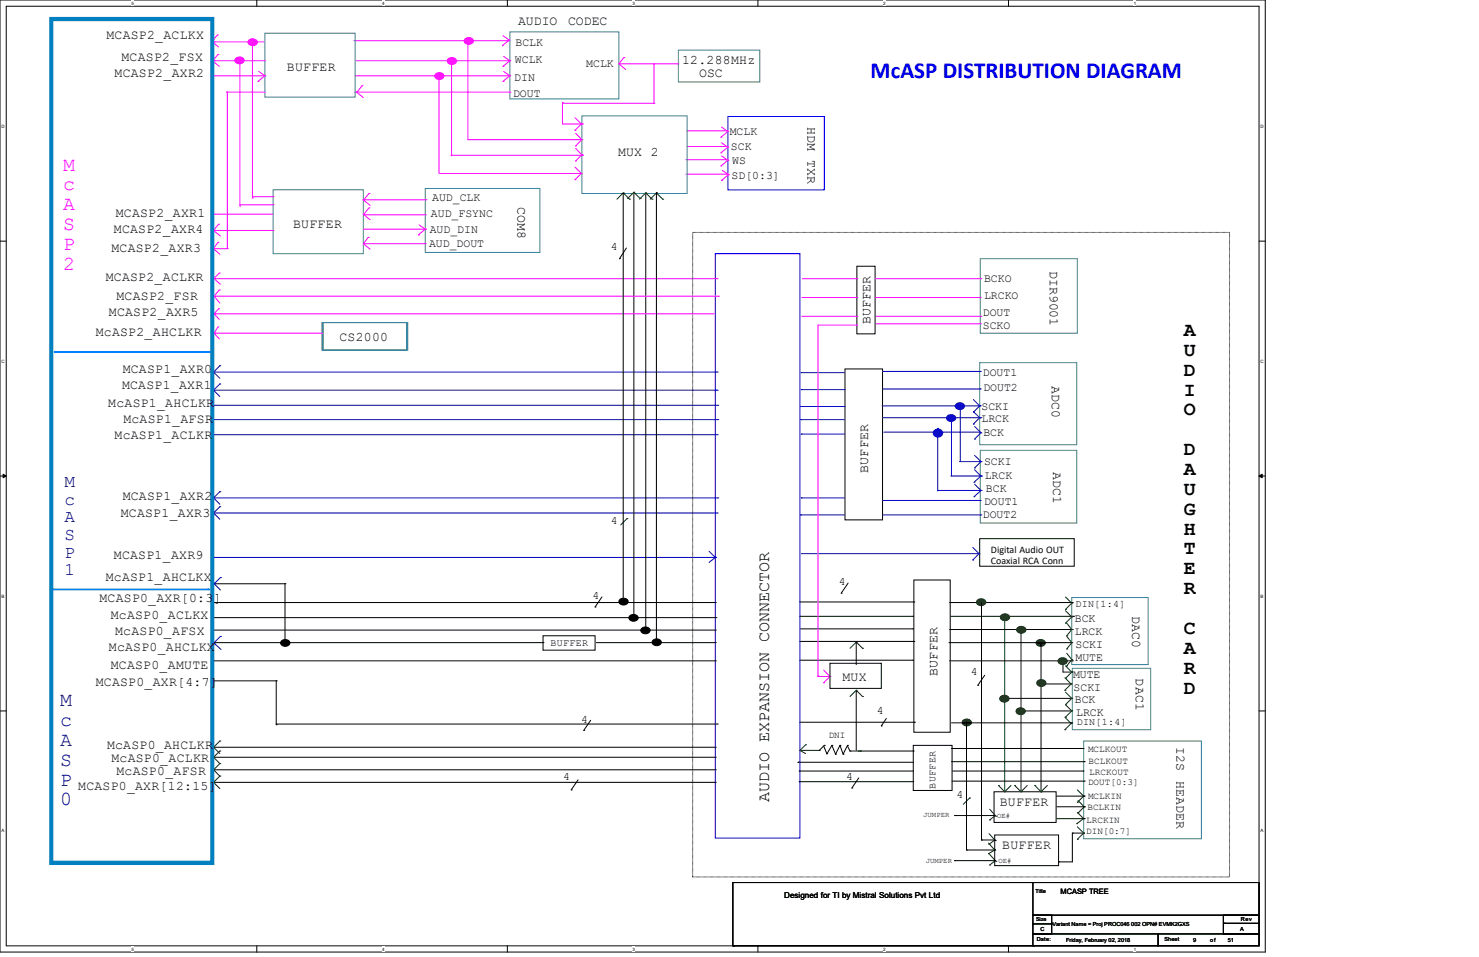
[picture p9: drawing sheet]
<svg xmlns="http://www.w3.org/2000/svg" width="432mm" height="279mm" viewBox="0 0 432 279" stroke-linecap="round" stroke-linejoin="round" font-family="sans-serif">
<path d="M0 0h369.4v278h-369.4zM1.8 1.8h365.8v274.3h-365.8z" fill="none" stroke="#000" stroke-width=".29"/>
<g fill="#fff">
<path d="M38.4 .2h.7v1.5h-.7z"/>
<path d="M38.4 276.3h.7v1.5h-.7z"/>
</g>
<path d="M75 0v1.8M75 276.1v1.9" fill="none" stroke="#000" stroke-width=".29"/>
<g fill="#fff">
<path d="M111.5 .2h.8v1.5h-.8z"/>
<path d="M111.5 276.3h.8v1.5h-.8z"/>
</g>
<path d="M148.1 0v1.8M148.1 276.1v1.9" fill="none" stroke="#000" stroke-width=".29"/>
<g fill="#fff">
<path d="M184.7 .2h.7v1.5h-.7z"/>
<path d="M184.7 276.3h.7v1.5h-.7z"/>
</g>
<path d="M221.3 0v1.8M221.3 276.1v1.9" fill="none" stroke="#000" stroke-width=".29"/>
<g fill="#fff">
<path d="M257.9 .2h.7v1.5h-.7z"/>
<path d="M257.9 276.3h.7v1.5h-.7z"/>
</g>
<path d="M294.4 0v1.8M294.4 276.1v1.9" fill="none" stroke="#000" stroke-width=".29"/>
<g fill="#fff">
<path d="M331 .2h.7v1.5h-.7z"/>
<path d="M331 276.3h.7v1.5h-.7z"/>
<path d="M.5 36.1h.9v1.5h-.9z"/>
<path d="M368 36.1h1v1.5h-1z"/>
<path d="M.5 104.7h.9v1.5h-.9z"/>
<path d="M368 104.7h1v1.5h-1z"/>
</g>
<path d="M0 70.4h1.8M367.6 70.4h1.8" fill="none" stroke="#000" stroke-width=".29"/>
<g fill="#fff">
<path d="M.5 173.3h.8v1.4h-.8z"/>
<path d="M368 173.3h.9v1.4h-.9z"/>
</g>
<path d="M0 139h1.8M.9 138.5l.9 .5-.9 .5zM367.6 139l.9-.5v1zM367.6 139h1.8" fill="none" stroke="#000" stroke-width=".29"/>
<path d="M.9 138.5l.9 .5-.9 .5zM367.6 139l.9-.5v1z" fill="#000"/>
<g fill="#fff">
<path d="M.5 241.9h.8v1.4h-.8z"/>
<path d="M368 241.9h.9v1.4h-.9z"/>
</g>
<path d="M246.7 107.7h11v44.1h-11zM62 198.8h18.6M80.6 198.8h.1M80.6 198.8v12.8M0 207.6h1.8M80.6 211.6h.1M367.6 207.6h1.8" fill="none" stroke="#000" stroke-width=".29"/>
<path d="M15 5.7h47v246.3h-47z" fill="none" stroke="#0080c0" stroke-width="1.1"/>
<path d="M148.9 9.3h31.8v19.6h-31.8zM79.7 55.4h26.4v18.7h-26.4zM124.2 55h33.4v18.7h-33.4zM286.2 75.5h28.3v21.8h-28.3zM286 105.9h28.4v23.9h-28.4zM286.2 131.5h28.2v21.2h-28.2zM312.9 174.5h22.3v19.5h-22.3zM313.1 195.1h22.8v17.9h-22.8zM316.4 216.3h34.4v28.6h-34.4z" fill="none" stroke="#408080" stroke-width=".29"/>
<g fill="none" stroke="#0000a0" stroke-width=".29">
<path d="M61.6 113.9h147.8M61.8 118.3h147.8M209.4 113.9h.1M209.6 118.3h.1M257.5 118.5h28.7M280.4 118.7h.1M280.4 118.7v16.1M286.2 118.5h.1M62 122.5h147.6M62 126.9h147.4M209.4 126.9h.1M209.6 122.5h.1"/>
<path d="M233.9 126.7h.1M233.9 126.7h12.6M257.7 122h28.7M258 126.2h28M280.2 134.8h6.2M284.2 123.8h.1M284.2 120.1l1.8 1.9M284.5 128.2h.1M284.5 124.5l1.9 1.9M286 126.2h.1M286 122h.1M286 122l-1.8 1.8"/>
<path d="M286.4 134.8h.1M286.4 126.4h.1M286.4 122h.1M286.4 126.4l-1.9 1.8M61.8 145.4h147.8M62 149.8h147.4M209.4 149.8h.1M209.6 145.4h.1M233.9 161.6h51.4M285.3 161.6h.1"/>
</g>
<path d="M212.5 34h28.2v21.4h-28.2zM208.8 74.1h24.7v170.6h-24.7z" fill="none" stroke="#00f" stroke-width=".29"/>
<path d="M279.1 118a1.37 1.37 0 0 1 1.5-.4 1.37 1.37 0 0 1 .9 1.3 1.36 1.36 0 0 1-1.5 .7 1.36 1.36 0 0 1-1-1.3z" fill-rule="evenodd" fill="#0000a0"/>
<path d="M279.1 118a1.37 1.37 0 0 1 1.5-.4 1.37 1.37 0 0 1 .9 1.3 1.36 1.36 0 0 1-1.5 .7 1.36 1.36 0 0 1-1-1.3z" fill="none" stroke="#0000a0" stroke-width=".29"/>
<path d="M302.7 187.1a1.5 1.5 0 0 1 2.5 .6 1.43 1.43 0 0 1-1.4 1 1.43 1.43 0 0 1-1.3-1z" fill-rule="evenodd" fill="#004000"/>
<path d="M293.3 180.7h.1M293.3 180.7v50.1M298.1 184.1h.1M298.1 184.1v46.9M302.7 187.1a1.5 1.5 0 0 1 2.5 .6 1.43 1.43 0 0 1-1.4 1 1.43 1.43 0 0 1-1.3-1z" fill="none" stroke="#004000" stroke-width=".29"/>
<g fill="none" stroke="#0000a0" stroke-width=".29">
<path d="M61.4 108.6h148M62.4 108.6h.1M62.4 108.6l1.8 1.8M64.2 106.8h.1M64.2 106.8l-1.8 1.8M209.4 108.6h.1M284.2 116.7l1.8 1.8M286 118.5h.1M286 118.5l-1.8 1.8M277.6 139h9M277.8 122.7h.1M277.8 122.7v16.3"/>
<path d="M284.2 120.3h.1M286.6 139h.1M62.2 162.8h146.6M207 160.9l1.8 1.9M208.8 162.8h.1"/>
</g>
<g fill="none" stroke="#000" stroke-width=".29">
<path d="M62.2 175.9h146.6M62.5 170.4h20.7M83.2 170.4h.1M83.2 170.4v17.4M208.8 175.9h.1M62 192.9h146.8M62.2 180.3h146.8M62.2 184h146.6M83.2 187.8h.1M208.8 184h.1M208.8 192.9h.1M209 180.3h.1"/>
<path d="M277.2 192.9h35.9M303.9 187.8v43.4M303.9 199.7h8.6M312.5 199.7h.1M313.1 192.9h.1M80.6 211.4h128.8M209.4 211.4h.1M299 207.6h13.7M312.7 207.6h.1M303.9 231.2h.1"/>
</g>
<path d="M103.3 11.9h45M148.3 11.9h.1M255.7 92.4h30.7M286.4 92.4h.1" fill="none" stroke="#f0f" stroke-width=".29"/>
<path d="M94 94.2h24.7v8h-24.7zM94.2 94.2h24.7v8h-24.7zM94.4 94.2h24.6v8h-24.6z" fill="none" stroke="#408080" stroke-width=".29"/>
<path d="M276.6 121.5a1.37 1.37 0 0 1 1.5-.4 1.37 1.37 0 0 1 .9 1.3 1.36 1.36 0 0 1-1.6 .6 1.36 1.36 0 0 1-1-1.3z" fill-rule="evenodd" fill="#0000a0"/>
<path d="M273.8 125.1h.1M273.8 125.1v18.3M276.6 121.5a1.37 1.37 0 0 1 1.5-.4 1.37 1.37 0 0 1 .9 1.3 1.36 1.36 0 0 1-1.6 .6 1.36 1.36 0 0 1-1-1.3z" fill="none" stroke="#0000a0" stroke-width=".29"/>
<path d="M272.7 125.7a1.27 1.27 0 0 1 1.9-.2 1.27 1.27 0 0 1 0 1.9 1.28 1.28 0 0 1-1.6 0 1.28 1.28 0 0 1-.3-1.7z" fill-rule="evenodd" fill="#0000a0"/>
<path d="M272.7 125.7a1.27 1.27 0 0 1 1.9-.2 1.27 1.27 0 0 1 0 1.9 1.28 1.28 0 0 1-1.6 0 1.28 1.28 0 0 1-.3-1.7zM284.5 136.6h.1M284.5 132.9l1.9 1.9M284.5 137.2l1.9 1.8M286.4 134.8h.1M286.4 139h.1M286.4 134.8l-1.9 1.8M286.4 139l-2 1.8M273.8 143.2h12.6M284.4 140.8h.1M284.5 141.4l1.9 1.8M286.4 143.2h.1" fill="none" stroke="#0000a0" stroke-width=".29"/>
<g fill="none" stroke="#000" stroke-width=".29">
<path d="M233.5 179.9h32.9M233.5 175.7h33.3M266.4 179.9h.1M266.8 169.3h10.6v44.5h-10.6zM266.8 175.7h.1M277.2 175.9h35.9M277.6 179.9h35.9M313.1 175.9h.1M313.5 179.9h.1M233.5 187.3h33.3M233.5 192.7h32.9M233.7 183.6h32.7"/>
<path d="M266.4 183.6h.1M266.4 192.7h.1M266.8 187.3h.1M277.1 187.6h35.8M277.2 183.8h35.9M312.9 187.6h.1M313.1 183.8h.1M62.5 218.2h146.3M208.8 218.2h.1"/>
</g>
<path d="M310.9 197.9l1.8 1.8M312.7 199.7h.1M312.7 199.7l-1.8 1.8M310.9 201.5h.1" fill="none" stroke="#004000" stroke-width=".29"/>
<path d="M15.9 102.8h45.9" fill="none" stroke="#0080ff" stroke-width=".53"/>
<circle cx="61.8" cy="102.8" r=".26" fill="#0080ff"/>
<path d="M15 172.1h45.9" fill="none" stroke="#0080ff" stroke-width=".53"/>
<circle cx="60.9" cy="172.1" r=".26" fill="#0080ff"/>
<g fill="none" stroke="#000" stroke-width=".29">
<path d="M293.9 203.9h19M312.9 203.9h.1M62.4 221.1h146.4M62.5 224.7h146.3M62.5 228.4h146.3M208.8 221.1h.1M208.8 224.7h.1M208.8 228.4h.1M290.2 231.2h18.1v8.9h-18.1zM308.5 235.5h8M308.5 239h8M308.5 232.4h8"/>
<path d="M316.5 235.5h.1M316.5 239h.1M316.5 232.4h.1"/>
</g>
<path d="M314.5 234.3h.1M314.5 230.6l1.9 1.8M314.5 237.2l1.9 1.8M314.7 237.4h.1M314.7 233.7l1.8 1.8M316.4 232.4h.1M316.4 239h.1M316.4 232.4l-1.9 1.9M316.4 239l-2 1.5M316.5 235.5h.1M316.5 235.5l-1.8 1.9M314.4 240.5h.1" fill="none" stroke="#004000" stroke-width=".29"/>
<path d="M302.9 198.8a1.37 1.37 0 0 1 1.5-.3 1.37 1.37 0 0 1 .9 1.2 1.36 1.36 0 0 1-1.5 .7 1.36 1.36 0 0 1-1.1-1.3z" fill-rule="evenodd" fill="#004000"/>
<path d="M302.9 198.8a1.37 1.37 0 0 1 1.5-.3 1.37 1.37 0 0 1 .9 1.2 1.36 1.36 0 0 1-1.5 .7 1.36 1.36 0 0 1-1.1-1.3z" fill="none" stroke="#004000" stroke-width=".29"/>
<path d="M285.4 175.2a1.5 1.5 0 0 1 2.4 .6 1.43 1.43 0 0 1-1.3 1 1.43 1.43 0 0 1-1.4-1z" fill-rule="evenodd" fill="#004000"/>
<path d="M285.4 175.2a1.5 1.5 0 0 1 2.4 .6 1.43 1.43 0 0 1-1.3 1 1.43 1.43 0 0 1-1.4-1zM283.1 233h.1M283.1 233l-1.8 1.8M291.5 229.3h.1M291.5 229.3l1.8 1.9M293.3 231.2h.1M295.2 229.3l-1.9 1.9" fill="none" stroke="#004000" stroke-width=".29"/>
<g fill="none" stroke="#f0f" stroke-width=".29">
<path d="M61.8 12.1h.1M61.8 12.1l2 1.6M62 17.7h.1M62 17.7l2 1.7M62.5 12.2h.1M62.5 17.7h.1M62.5 17.7h15M62.5 12.2h14.7M63.5 10.2h.1M63.5 10.2l-1.5 1.9M63.6 15.9h.1M63.6 15.9l-1.4 1.8"/>
<path d="M103.9 17.7h44.8M131.8 18.1h.1M131.8 18.1v27.4M136.6 11.7h.1M136.6 11.7v29.1M146.7 13.3h.1M146.9 19.4h.1M146.9 10.4l1.8 1.3M147 16.4l1.9 1.3M148.7 11.7h.1M148.7 17.7h.1M148.7 11.7l-2 1.6"/>
<path d="M148.9 17.7h.1M148.9 17.7l-2 1.7M180.7 18.6h.1M180.7 18.6l2 1.7M180.9 18.6h17M182.1 16.8h.1M182.1 16.8l-1.4 1.8M197.9 18.6h.1M61.4 22.1h.1M61.4 22.1h15.8M75.3 23.8h.1M75.5 20.8l1.8 1.3"/>
<path d="M77.3 22.1h.1M77.3 22.1l-2 1.7M103.5 26.9h45.4M103.7 22.1h44.8M128.2 21.8h.1M128.2 21.8v28.9M146.9 23.8h.1M147 20.8l1.9 1.3M148.5 22.1h.1M148.9 26.9h.1M148.9 22.1h.1M148.9 22.1l-2 1.7"/>
<path d="M200.4 38.2h11.9M210.7 37.1l1.8 1.3M212.3 38.2h.1M212.5 38.4h.1M212.5 38.4l-2 1.6M105.9 58.3h18.5M106.1 58.3h.1M106.1 58.3l2 1.7M107.7 56.5h.1M107.7 56.5l-1.5 1.8M124.4 58.3h.1M167.9 52.5h.1"/>
<path d="M167.9 48.8l1.8 1.9M169.7 50.7h.1M169.7 50.7l-1.8 1.8M200.2 50.8h12.3M200.2 46.6h12.1M200.6 42.8h11.7M210.5 48.5h.1M210.5 44.6h.1M210.5 40h.1M210.7 52.7h.1M210.7 45.5l1.8 1.3M210.7 41.7l1.8 1.3"/>
<path d="M210.9 49.7l1.8 1.3M212.3 46.6h.1M212.3 42.8h.1M212.5 50.8h.1M212.5 46.8h.1M212.5 43h.1M212.5 46.8l-2 1.7M212.5 43l-2 1.6M212.7 51h.1M212.7 51l-2 1.7M106.1 62.5h.1M106.1 62.5l2 1.7"/>
<path d="M106.1 66.9h18.1M106.2 62.7h18M107.7 60.7h.1M107.7 60.7l-1.5 1.8M122.2 68.6h.1M122.3 65.6l1.9 1.3M124.2 62.7h.1M124.2 66.9h.1M124.2 66.9l-2 1.7M62.2 81.4h147.2M209.4 81.4h.1"/>
</g>
<path d="M173.7 177.2h.1M175.7 174.3l-2 2.9M245.6 173.2h.1M247.6 170.2l-2 3M287.5 197.1l-2 3M170.4 213.2h.1M172.4 210.3l-2 2.9M257.3 211.9h.1M258.8 209.8l-1.5 2.1M285.5 200.1h.1" fill="none" stroke="#000" stroke-width=".29"/>
<path d="M77.3 9.7h26.4v18.6h-26.4zM198.1 14.6h23.7v9.3h-23.7z" fill="none" stroke="#408080" stroke-width=".29"/>
<path d="M72.7 11.7a1.5 1.5 0 0 1 2.4 .6 1.43 1.43 0 0 1-1.3 1 1.43 1.43 0 0 1-1.4-1z" fill-rule="evenodd" fill="#f0f"/>
<path d="M72.7 11.7a1.5 1.5 0 0 1 2.4 .6 1.43 1.43 0 0 1-1.3 1 1.43 1.43 0 0 1-1.4-1z" fill="none" stroke="#f0f" stroke-width=".29"/>
<path d="M68.8 17a1.37 1.37 0 0 1 1.5-.3 1.37 1.37 0 0 1 .9 1.2 1.36 1.36 0 0 1-1.5 .7 1.36 1.36 0 0 1-1.1-1.3z" fill-rule="evenodd" fill="#f0f"/>
<path d="M68.8 17a1.37 1.37 0 0 1 1.5-.3 1.37 1.37 0 0 1 .9 1.2 1.36 1.36 0 0 1-1.5 .7 1.36 1.36 0 0 1-1.1-1.3zM104.1 26.9h.1M104.1 26.9l2 1.6M105.7 25h.1M105.7 25l-1.5 1.9" fill="none" stroke="#f0f" stroke-width=".29"/>
<path d="M166.8 230.6h.1M168.8 227.7l-2 2.9M278.7 238.1h.1M278.7 238.1h11.9" fill="none" stroke="#000" stroke-width=".29"/>
<g fill="none" stroke="#0000a0" stroke-width=".29">
<path d="M233.7 118.7h.1M233.7 118.7h13M233.9 113.7h.1M233.9 108.8h.1M233.9 113.7h12.8M233.9 108.8h12.6M257.7 108.4h28.5M257.7 113.6h28.5M286.2 108.4h.1M286.2 113.6h.1M233.7 122.5h.1M233.7 122.5h12.8"/>
<path d="M233.7 150.3h.1M233.7 150.3h12.8M233.9 145.4h.1M233.9 145.4h12.6M257.7 146.1h28.5M257.9 150.3h28.5M286.2 146.1h.1M286.4 150.3h.1"/>
</g>
<path d="M281.2 210.3a1.37 1.37 0 0 1 1.5-.3 1.37 1.37 0 0 1 .8 1.2 1.36 1.36 0 0 1-1.5 .7 1.36 1.36 0 0 1-1-1.3z" fill-rule="evenodd" fill="#004000"/>
<path d="M281.2 210.3a1.37 1.37 0 0 1 1.5-.3 1.37 1.37 0 0 1 .8 1.2 1.36 1.36 0 0 1-1.5 .7 1.36 1.36 0 0 1-1-1.3zM288.9 239.4h.1M288.9 236.3l1.9 2M290.6 238.1l-1.7 1.3M290.8 238.3h.1" fill="none" stroke="#004000" stroke-width=".29"/>
<path d="M190.6 186.9a1.37 1.37 0 0 1 1.5-.3 1.37 1.37 0 0 1 .9 1.2 1.36 1.36 0 0 1-1.5 .7 1.36 1.36 0 0 1-1.1-1.3z" fill-rule="evenodd" fill="#000"/>
<path d="M158.5 185.6h15.2v4.2h-15.2zM174.1 187.6h34.7M190.6 186.9a1.37 1.37 0 0 1 1.5-.3 1.37 1.37 0 0 1 .9 1.2 1.36 1.36 0 0 1-1.5 .7 1.36 1.36 0 0 1-1.1-1.3zM208.8 187.6h.1" fill="none" stroke="#000" stroke-width=".29"/>
<path d="M127.2 21.6a1.37 1.37 0 0 1 1.5-.4 1.37 1.37 0 0 1 .9 1.3 1.36 1.36 0 0 1-1.6 .7 1.36 1.36 0 0 1-1-1.3z" fill-rule="evenodd" fill="#f0f"/>
<path d="M127.2 21.6a1.37 1.37 0 0 1 1.5-.4 1.37 1.37 0 0 1 .9 1.3 1.36 1.36 0 0 1-1.6 .7 1.36 1.36 0 0 1-1-1.3z" fill="none" stroke="#f0f" stroke-width=".29"/>
<path d="M130.8 17.2a1.37 1.37 0 0 1 1.5-.4 1.37 1.37 0 0 1 .9 1.3 1.36 1.36 0 0 1-1.5 .7 1.36 1.36 0 0 1-1.1-1.3z" fill-rule="evenodd" fill="#f0f"/>
<path d="M130.8 17.2a1.37 1.37 0 0 1 1.5-.4 1.37 1.37 0 0 1 .9 1.3 1.36 1.36 0 0 1-1.5 .7 1.36 1.36 0 0 1-1.1-1.3z" fill="none" stroke="#f0f" stroke-width=".29"/>
<path d="M135.8 11.4a1.37 1.37 0 0 1 1.5-.4 1.37 1.37 0 0 1 .8 1.3 1.36 1.36 0 0 1-1.5 .7 1.36 1.36 0 0 1-1-1.4z" fill-rule="evenodd" fill="#f0f"/>
<g fill="none" stroke="#f0f" stroke-width=".29">
<path d="M70 17.9v42.3M73.7 12.1v45.7M135.8 11.4a1.37 1.37 0 0 1 1.5-.4 1.37 1.37 0 0 1 .8 1.3 1.36 1.36 0 0 1-1.5 .7 1.36 1.36 0 0 1-1-1.4zM66.4 26.9v45.7M70 59.8h9.7M73.7 57.8h.1M73.7 57.4h6M79.7 57.4h.1M79.7 59.8h.1M136.6 40.8h33.1M169.7 40.8h.1M62 62.5h.1"/>
<path d="M62 62.5h17.7M62.4 72.6h.1M62.4 67.3h.1M62.4 72.6h4M62.4 72.6l1.8 1.6M62.4 67.3l2 1.6M62.4 67.3h17.3M63.6 70.8h.1M63.6 70.8l-1.2 1.8M63.8 65.5h.1M63.8 65.5l-1.4 1.8M64 79.7h.1"/>
<path d="M64 79.7l-1.6 1.7M66.4 72.6h.1M70 60.2h.1M79.7 67.3h.1M106.1 71.1h.1M106.1 71.1h18.1M106.1 71.1l2 1.7M107.5 69.3h.1M107.5 69.3l-1.4 1.8M124.2 71.1h.1M62.5 81.4h.1M62.5 86.5h.1"/>
<path d="M62.5 91.6h.1M62.5 97.3h.1M62.5 81.4l1.9 1.6M62.5 86.5l1.7 2M62.5 91.6l1.5 1.7M62.5 97.3h31.7M62.5 97.3l1.5 1.6M63.6 95.5h.1M63.6 95.5l-1.1 1.8M63.8 90.1h.1M63.8 90.1l-1.3 1.5M64 84.7h.1"/>
<path d="M64 84.7l-1.5 1.8M234.1 86.9h16.1M234.1 92.4h16.1M234.3 81.4h15.9M238.8 94.9h11.4M250.2 92.4h.1M250.2 86.9h.1M250.2 81.4h.1M250.2 94.9h.1M255.5 86.9h30.7M255.7 81.4h30.7M286.2 86.9h.1"/>
<path d="M286.4 81.4h.1M238.7 197.5h.1M238.7 197.5h3.6M240.5 199.3h.1M240.5 195.7l1.8 1.8M242.3 197.5h.1M242.3 197.5l-1.8 1.8"/>
</g>
<g fill="none" stroke="#000" stroke-width=".29">
<path d="M185.1 56.5h.1M185.1 56.5v123.8M188.5 56.5h.1M188.5 56.5v127.5M250.2 77.7h5.3v19.8h-5.3zM183.9 179.8a1.5 1.5 0 0 1 2.4 .6 1.43 1.43 0 0 1-1.3 1 1.43 1.43 0 0 1-1.4-1zM286.6 176.1v69.1M187.3 183.5a1.5 1.5 0 0 1 2.5 .5 1.43 1.43 0 0 1-1.4 1 1.43 1.43 0 0 1-1.3-1zM250.5 219.3h16.1M266.6 217.6h11.4v13.2h-11.4zM266.6 219.3h.1M277.8 218.5h38.4"/>
<path d="M282.2 210.9v37.3M316.2 218.5h.1M233 222.5h.1M233 222.5h33.6M233.3 225.1h.1M233.3 228.2h.1M233.3 225.1h33.3M233.3 228.2h33.5M277.8 222.4h38.7M278 228h38.5M278.2 225.1h38M316.2 225.1h.1"/>
<path d="M316.5 222.4h.1M316.5 228h.1M278.7 251.3h.1M278.7 251.3h11.9M282.2 248.2h.1M282.2 248.2h8.2M286.6 245.2h.1M286.6 245.2h3.8M290.4 245.2h.1M290.4 248.2h.1M309.1 251.6h.1M309.1 251.6h4"/>
</g>
<g fill="none" stroke="#0000a0" stroke-width=".29">
<path d="M62.4 113.9h.1M62.4 113.9l1.8 1.9M64.2 112.1h.1M64.2 112.1l-1.8 1.8M62.4 145.4h.1M62.4 149.8h.1M62.4 145.4l1.8 1.8M62.4 149.8l1.8 1.8M64.2 143.6h.1M64.2 147.9h.1M64.2 143.6l-1.8 1.8M64.2 147.9l-1.8 1.9"/>
<path d="M62.5 170.4h.1M62.5 170.4l1.9 1.9M64.4 168.6h.1M64.4 168.6l-1.9 1.8M208.8 162.8h.1M208.8 162.8l-1.8 1.4"/>
</g>
<g fill="#000">
<path d="M183.9 179.8a1.5 1.5 0 0 1 2.4 .6 1.43 1.43 0 0 1-1.3 1 1.43 1.43 0 0 1-1.4-1z" fill-rule="evenodd"/>
<path d="M187.3 183.5a1.5 1.5 0 0 1 2.5 .5 1.43 1.43 0 0 1-1.4 1 1.43 1.43 0 0 1-1.3-1z" fill-rule="evenodd"/>
</g>
<path d="M183 151.4h.1M183 151.4l-1.8 1.8M288.9 252.5h.1M288.9 249.4l1.9 2.1M290.6 251.3l-1.7 1.2M290.8 251.5h.1" fill="none" stroke="#004000" stroke-width=".29"/>
<path d="M292.3 179.6a1.37 1.37 0 0 1 1.5-.3 1.37 1.37 0 0 1 .9 1.2 1.36 1.36 0 0 1-1.5 .7 1.36 1.36 0 0 1-1.1-1.3z" fill-rule="evenodd" fill="#004000"/>
<path d="M292.3 179.6a1.37 1.37 0 0 1 1.5-.3 1.37 1.37 0 0 1 .9 1.2 1.36 1.36 0 0 1-1.5 .7 1.36 1.36 0 0 1-1.1-1.3z" fill="none" stroke="#004000" stroke-width=".29"/>
<path d="M297.1 183.3a1.49 1.49 0 0 1 2.4 .6 1.43 1.43 0 0 1-1.3 1 1.43 1.43 0 0 1-1.4-1z" fill-rule="evenodd" fill="#004000"/>
<path d="M297.1 183.3a1.49 1.49 0 0 1 2.4 .6 1.43 1.43 0 0 1-1.3 1 1.43 1.43 0 0 1-1.4-1zM296.2 229.3h.1M296.2 229.3l1.9 1.9M298.1 231.2h.1M299.9 229.3l-1.8 1.9M302.1 229.3h.1M302.1 229.3l1.8 1.9M303.9 231.2h.1M305.8 229.3l-1.9 1.9" fill="none" stroke="#004000" stroke-width=".29"/>
<path d="M292.1 203.4a1.5 1.5 0 0 1 2.5 .6 1.43 1.43 0 0 1-1.4 1 1.43 1.43 0 0 1-1.3-1z" fill-rule="evenodd" fill="#004000"/>
<path d="M292.1 203.4a1.5 1.5 0 0 1 2.5 .6 1.43 1.43 0 0 1-1.4 1 1.43 1.43 0 0 1-1.3-1z" fill="none" stroke="#004000" stroke-width=".29"/>
<path d="M296.9 207.1a1.37 1.37 0 0 1 1.5-.4 1.37 1.37 0 0 1 .9 1.3 1.36 1.36 0 0 1-1.6 .6 1.36 1.36 0 0 1-1-1.3z" fill-rule="evenodd" fill="#004000"/>
<g fill="none" stroke="#004000" stroke-width=".29">
<path d="M181.9 56.3h.1M181.9 56.3l-1.8 1.8M181.9 56.3l1.9 1.8M183.8 58.1h.1M185.1 56.1h.1M185.1 56.1l-1.9 1.9M185.1 56.1l1.8 1.9M186.9 58h.1M188.5 56.3h.1M188.5 56.3l-1.8 1.8M188.5 56.3l1.9 1.8M190.4 58.1h.1"/>
<path d="M191.6 56.3h.1M191.6 56.3l-1.8 1.8M191.6 56.3l1.9 1.8M193.5 58.1h.1M311.1 177.9h.1M311.1 174.3l1.8 1.8M311.1 178.3l1.8 1.8M312.9 176.1h.1M312.9 176.1l-1.8 1.8M250 187.5h.1M250 187.5l1.8 1.8M250 187.5l-1.8 1.8"/>
<path d="M251.8 189.3h.1M310.3 196.2h2.6M311.1 181.9h.1M311.1 198.1h.1M311.1 194.4l1.8 1.8M311.4 185.6h.1M311.4 189.5h.1M311.4 194.4h.1M311.4 181.9l1.5 1.9M311.4 185.8l1.5 1.8M311.4 190.7l1.5 1.9M312.9 180.1h.1"/>
<path d="M312.9 183.8h.1M312.9 187.6h.1M312.9 192.6h.1M312.9 196.2h.1M312.9 180.1l-1.8 1.8M312.9 183.8l-1.5 1.8M312.9 187.6l-1.5 1.9M312.9 192.6l-1.5 1.8M312.9 196.2l-1.8 1.9M62.4 218.2h.1M62.4 218.2l1.8 1.8M64.2 219.3h.1"/>
<path d="M64.2 216.3h.1M64.2 219.3l-1.8 1.8M64.2 216.3l-1.8 1.9M233.5 219.1h.1M233.5 219.1h5.7M233.5 219.1l1.7 .9M235.2 217.4h.1M235.2 217.4l-1.7 1.7M239.2 219.1h.1M296.9 207.1a1.37 1.37 0 0 1 1.5-.4 1.37 1.37 0 0 1 .9 1.3 1.36 1.36 0 0 1-1.6 .6 1.36 1.36 0 0 1-1-1.3zM310.9 213h.1M310.9 209.4l1.8 1.8"/>
<path d="M311.1 209.4h.1M311.1 205.7h.1M311.1 205.7l1.8 1.9M311.1 202.1l1.8 1.8M312.7 211.2h.1M312.7 211.2l-1.8 1.8M312.9 207.6h.1M312.9 203.9h.1M312.9 207.6l-1.8 1.8M312.9 203.9l-1.8 1.8M62.4 228.4h.1M62.4 224.7h.1"/>
<path d="M62.4 221.1h.1M62.4 228.4l1.8 1.8M62.4 224.7l1.8 1.9M62.4 221.1l1.8 1.8M64.2 226.6h.1M64.2 222.9h.1M64.2 226.6l-1.8 1.8M64.2 222.9l-1.8 1.8M288.6 249.3h.1M288.6 246.1l1.8 2.1M288.8 246.5h.1M288.8 243.4l1.8 2"/>
<path d="M290.4 248.2h.1M290.4 245.2l-1.6 1.3M290.4 248.2l-1.8 1.1M290.6 245.4h.1M314.5 245h.1M314.5 241.4l1.9 1.8M316.4 243.2h.1M316.4 243.2l-1.9 1.8"/>
</g>
<g fill="none" stroke="#000" stroke-width=".29">
<path d="M181.9 56.5h.1M181.9 56.5v119.1M191.6 56.3h.1M191.6 56.3v130.2M180.9 75.5h.1M182.9 72.4l-2 3.1M286 157.3h27.6v8h-27.6zM180.9 175.1a1.5 1.5 0 0 1 2.5 .5 1.43 1.43 0 0 1-1.4 1 1.43 1.43 0 0 1-1.3-1zM61.8 187.6h96.7M82.2 187.1a1.5 1.5 0 0 1 2.4 .6 1.43 1.43 0 0 1-1.3 1 1.43 1.43 0 0 1-1.4-1zM158.5 187.6h.1M310.3 192.7h.1"/>
<path d="M310.3 192.7v3.5M248.7 230.1h.1M250.7 227.1l-2 3M290.4 243.8h18.7v8.9h-18.7zM313.1 243.2h.1M313.1 243.2v8.4M313.1 243.2h3.3M316.4 243.2h.1"/>
</g>
<path d="M284 159.8l1.8 1.8M284.4 145h.1M286.4 143.2l-2 1.8M284 163.5h.1M285.8 161.6h.1M285.8 161.6l-1.8 1.9M62.5 187.8h.1M62.5 187.8l2.1 1.8M64.4 185.8h.1M64.4 185.8l-1.9 1.8" fill="none" stroke="#0000a0" stroke-width=".29"/>
<g fill="none" stroke="#f0f" stroke-width=".29">
<path d="M190.9 18.6h.1M190.9 18.6v11.6M66.2 26.9h.1M66.2 26.9h11.3M164.2 30h.1M164.2 30.2h26.7M164.2 30v6.2h5.9M167.9 38h.1M167.9 34.4l1.8 1.8M168.1 38.9l1.8 1.9M169.7 36.2h.1M169.7 36.2l-1.8 1.8"/>
<path d="M170.1 36.2h.1M190.9 30.2h.1M128.4 50.7h41.3M131.7 45.3h38.4M168.1 47h.1M168.1 42.6h.1M168.1 43.3l1.8 1.9M169.7 50.7h.1M169.9 45.2h.1M169.9 40.8h.1M169.9 45.2l-1.8 1.8M169.9 40.8l-1.8 1.8"/>
<path d="M170.1 45.3h.1M62.5 91.6h.1M62.5 86.5h147.3M62.5 91.6h146M209.8 86.5h.1M238.8 94.9v102.4M255.8 94.5h30.4M286.2 94.5h.1M238.8 197.3h.1"/>
</g>
<path d="M202.2 67.8h156.8v188.2h-156.8z" fill="none" stroke="#000" stroke-width=".29" stroke-dasharray="0 .3"/>
<g fill="#000">
<path d="M180.9 175.1a1.5 1.5 0 0 1 2.5 .5 1.43 1.43 0 0 1-1.4 1 1.43 1.43 0 0 1-1.3-1z" fill-rule="evenodd"/>
<path d="M82.2 187.1a1.5 1.5 0 0 1 2.4 .6 1.43 1.43 0 0 1-1.3 1 1.43 1.43 0 0 1-1.4-1z" fill-rule="evenodd"/>
</g>
<path d="M169.9 33.8h30.7v22.7h-30.7z" fill="none" stroke="#408080" stroke-width=".29"/>
<path d="M15 5.5h47v246.3h-47z" fill="none" stroke="#0080c0" stroke-width="1.1"/>
<path d="M309.1 192.4a1.37 1.37 0 0 1 1.5-.3 1.37 1.37 0 0 1 .9 1.2 1.36 1.36 0 0 1-1.5 .7 1.36 1.36 0 0 1-1-1.3z" fill-rule="evenodd" fill="#004000"/>
<path d="M309.1 192.4a1.37 1.37 0 0 1 1.5-.3 1.37 1.37 0 0 1 .9 1.2 1.36 1.36 0 0 1-1.5 .7 1.36 1.36 0 0 1-1-1.3zM248.2 219.3h3.1M250 201.5h.1M250 201.5l1.8 1.8M250 201.5l-1.8 1.8M251.3 219.3h.1M251.8 203.3h.1" fill="none" stroke="#004000" stroke-width=".29"/>
<g fill="none" stroke="#000" stroke-width=".29">
<path d="M242.3 193.7h15v7.3h-15zM250 187.5h.1M250 187.5v6.5M233.5 210.9h33.5M240.5 217.8l.9 2.2M240.7 217.6h.1M240.7 217.6l-1.5 1.5M242.9 217.6h.1M242.9 217.6l-1.5 2.6M242.9 217.6l1 2.6M245.2 217.6h.1M245.2 217.6l-1.3 2.6"/>
<path d="M245.2 217.6l.9 2.6M247.4 217.6h.1M247.4 217.6l-1.3 2.6M247.4 217.8l.8 1.5M248.2 219.3h.1M250 201.9h.1M250 201.9v17.2M267 210.9h.1M277.8 211h35.1M312.9 211h.1M241.4 220h.1M243.9 220.2h.1"/>
<path d="M246.1 220.2h.1M214 257.7h.1M214 257.7h87.8M214 257.7v18.4M301.6 257.7h66v9.5h-66zM214 276.1h.1M214.1 276.1h.1M214.1 276.1h87.8M301.6 267.2h5.4v5.5h-5.4zM301.6 272.7h36.5v3.4h-36.5zM301.6 269.7h5.4M307 269.7h.1"/>
<path d="M338.1 272.7h29.5v3.4h-29.5zM357.2 267.2h10.4v5.5h-10.4zM357.3 269.6h.1M357.3 269.6h10.3"/>
</g>
<text font-size="6.7" fill="#00f" x="254.2" y="22.8">McASP DISTRIBUTION DIAGRAM</text>
<g font-size="5.8" fill="#f0f">
<text x="18.5" y="49.8">M</text>
<text x="18.5" y="55.6">c</text>
<text x="18.5" y="61.4">A</text>
<text x="18.5" y="67.2">S</text>
<text x="18.5" y="73">P</text>
<text x="18.5" y="78.8">2</text>
</g>
<g font-size="5.8">
<text x="345.6" y="98.1">A</text>
<text x="345.6" y="103.9">U</text>
<text x="345.6" y="109.7">D</text>
<text x="345.6" y="115.5">I</text>
<text x="345.6" y="121.3">O</text>
<text x="345.6" y="132.9">D</text>
<text x="345.6" y="138.7">A</text>
<text x="345.6" y="144.5">U</text>
<text x="345.6" y="150.3">G</text>
<text x="345.6" y="156.1">H</text>
<text x="345.6" y="161.9">T</text>
<text x="345.6" y="167.7">E</text>
<text x="345.6" y="173.5">R</text>
<text x="345.6" y="185.1">C</text>
<text x="345.6" y="190.9">A</text>
<text x="345.6" y="196.7">R</text>
<text x="345.6" y="202.5">D</text>
</g>
<g font-size="5.8" fill="#000080">
<text x="17.5" y="206.2">M</text>
<text x="17.5" y="212">c</text>
<text x="17.5" y="217.8">A</text>
<text x="17.5" y="223.6">S</text>
<text x="17.5" y="229.4">P</text>
<text x="17.5" y="235.2">0</text>
</g>
<g font-size="5.2" fill="#000080">
<text x="18.8" y="142.2">M</text>
<text x="18.8" y="147.3">c</text>
<text x="18.8" y="152.5">A</text>
<text x="18.8" y="157.7">S</text>
<text x="18.8" y="162.8">P</text>
<text x="18.8" y="168">1</text>
</g>
<text font-size="4.9" x="224.5" y="234.3" transform="rotate(-90 224.5 234.3)">AUDIO EXPANSION CONNECTOR</text>
<g font-size="3.8">
<text x="31.1" y="11.3">MCASP2_ACLKX</text>
<text x="151.2" y="7.4">AUDIO</text>
<text x="165.8" y="7.4">CODEC</text>
<text x="35.5" y="17.7">MCASP2_FSX</text>
<text x="33.5" y="22.4">MCASP2_AXR2</text>
<text x="83.8" y="20.6">BUFFER</text>
<text x="199.2" y="18.8">12.288MHz</text>
<text x="204.1" y="22.6">OSC</text>
<text x="235.8" y="37.1" transform="rotate(90 235.8 37.1)">HDM</text>
<text x="180.5" y="45.7">MUX 2</text>
<text x="235.8" y="46.8" transform="rotate(90 235.8 46.8)">TXR</text>
<text x="33.8" y="63.4">MCASP2_AXR1</text>
<text x="151.1" y="60.3" transform="rotate(90 151.1 60.3)">COM8</text>
<text x="33.3" y="68.1">MCASP2_AXR4</text>
<text x="85.6" y="66.5">BUFFER</text>
<text x="32.6" y="73.4">MCASP2_AXR3</text>
<text x="30.9" y="82">MCASP2_ACLKR</text>
<text x="306.5" y="79.1" transform="rotate(90 306.5 79.1)">DIR9001</text>
<text x="34" y="87.5">MCASP2_FSR</text>
<text x="31.8" y="92.3">MCASP2_AXR5</text>
<text x="254.2" y="94.7" transform="rotate(-90 254.2 94.7)">BUFFER</text>
<text x="28" y="98">McASP2_AHCLKR</text>
<text x="99.1" y="99.4">CS2000</text>
<text x="35.6" y="113.5">MCASP1_AXR1</text>
<text x="35.8" y="108.9">MCASP1_AXR0</text>
<text x="307.1" y="112.6" transform="rotate(90 307.1 112.6)">ADC0</text>
<text x="31.6" y="118.8">McASP1_AHCLKR</text>
<text x="36" y="123.5">McASP1_AFSR</text>
<text x="33.5" y="128.3">McASP1_ACLKR</text>
<text x="307.4" y="137.7" transform="rotate(90 307.4 137.7)">ADC1</text>
<text x="253.4" y="138.1" transform="rotate(-90 253.4 138.1)">BUFFER</text>
<text x="35.8" y="146">MCASP1_AXR2</text>
<text x="35.3" y="150.8">MCASP1_AXR3</text>
<text x="33.3" y="163.1">MCASP1_AXR9</text>
<text x="30.9" y="169.7">McASP1_AHCLKX</text>
<text x="29.1" y="175.9">MCASP0_AXR[0:3]</text>
<text x="330.5" y="179.8" transform="rotate(90 330.5 179.8)">DAC0</text>
<text x="32.4" y="180.6">McASP0_ACLKX</text>
<text x="33.6" y="185.4">McASP0_AFSX</text>
<text x="31.8" y="190.1">McASP0_AHCLKX</text>
<text x="32.4" y="195.4">MCASP0_AMUTE</text>
<text x="273.7" y="197.3" transform="rotate(-90 273.7 197.3)">BUFFER</text>
<text x="28" y="200.4">MCASP0_AXR[4:7]</text>
<text x="246" y="198.7">MUX</text>
<text x="331.6" y="198.1" transform="rotate(90 331.6 198.1)">DAC1</text>
<text x="31.3" y="218.7">McASP0_AHCLKR</text>
<text x="343.5" y="218.2" transform="rotate(90 343.5 218.2)">I2S</text>
<text x="32.6" y="222.5">McASP0_ACLKR</text>
<text x="34" y="226.3">McASP0_AFSR</text>
<text x="22.9" y="230.5">MCASP0_AXR[12:15]</text>
<text x="343.5" y="228.1" transform="rotate(90 343.5 228.1)">HEADER</text>
<text x="291.9" y="235.3">BUFFER</text>
<text x="292.6" y="247.9">BUFFER</text>
</g>
<g font-size="3.4">
<text x="150.5" y="13.5">BCLK</text>
<text x="150.1" y="23.7">DIN</text>
<text x="150.3" y="18.4">WCLK</text>
<text x="171.2" y="19.5">MCLK</text>
<text x="149.8" y="28.3">DOUT</text>
<text x="213" y="39.4">MCLK</text>
<text x="213.4" y="43.8">SCK</text>
<text x="213.8" y="47.9">WS</text>
<text x="213.6" y="52.2">SD[0:3]</text>
<text x="126.2" y="58.8">AUD_CLK</text>
<text x="125.8" y="63.4">AUD_FSYNC</text>
<text x="125.3" y="72">AUD_DOUT</text>
<text x="125.5" y="68">AUD_DIN</text>
<text x="178.3" y="72.9">4</text>
<text x="287.3" y="82.2">BCKO</text>
<text x="287.3" y="87.4">LRCKO</text>
<text x="286.9" y="92.1">DOUT</text>
<text x="286.9" y="95.9">SCKO</text>
<text x="286.9" y="109.7">DOUT1</text>
<text x="286.6" y="119.7">SCKI</text>
<text x="287.1" y="114">DOUT2</text>
<text x="286.6" y="123.2">LRCK</text>
<text x="287.1" y="127.4">BCK</text>
<text x="287.3" y="135.6">SCKI</text>
<text x="287.5" y="139.8">LRCK</text>
<text x="287.8" y="143.7">BCK</text>
<text x="287.3" y="147.5">DOUT1</text>
<text x="178.3" y="153">4</text>
<text x="286.9" y="151.2">DOUT2</text>
<text x="244.9" y="170.9">4</text>
<text x="173" y="174.9">4</text>
<text x="313.8" y="181.5">BCK</text>
<text x="313.8" y="185.4">LRCK</text>
<text x="314" y="189.2">SCKI</text>
<text x="283.5" y="197.1">4</text>
<text x="313.3" y="197.8">MUTE</text>
<text x="314" y="192.9">MUTE</text>
<text x="313.5" y="201.7">SCKI</text>
<text x="256" y="208.6">4</text>
<text x="313.8" y="205.3">BCK</text>
<text x="314.2" y="209">LRCK</text>
<text x="169.7" y="211">4</text>
<text x="164.4" y="227.6">4</text>
<text x="247.1" y="227.8">4</text>
<text x="279.3" y="233.1">4</text>
</g>
<g font-size="2.9">
<text x="289.3" y="161.3">Digital Audio OUT</text>
<text x="289.3" y="164.8">Coaxial RCA Conn</text>
<text x="314" y="177.1">DIN[1:4]</text>
<text x="160.7" y="188.5">BUFFER</text>
<text x="314.4" y="211.7">DIN[1:4]</text>
<text x="273.2" y="230.2" transform="rotate(-90 273.2 230.2)">BUFFER</text>
</g>
<g font-size="2.7">
<text x="241.9" y="215.4">DNI</text>
<text x="317.6" y="219.4">MCLKOUT</text>
<text x="317.8" y="223.1">BCLKOUT</text>
<text x="318" y="226.4">LRCKOUT</text>
<text x="317.6" y="229.3">DOUT[0:3]</text>
<text x="317.6" y="233.2">MCLKIN</text>
<text x="317.5" y="236.6">BCLKIN</text>
<text x="317.1" y="243.6">DIN[0:7]</text>
<text x="317.1" y="240.3">LRCKIN</text>
</g>
<text font-size="2.4" x="229" y="262.2">Designed for TI by Mistral Solutions Pvt Ltd</text>
<text font-size="2.2" x="309.6" y="261.1">MCASP TREE</text>
<g font-size="2.1">
<text x="269.6" y="238.5">JUMPER</text>
<text x="291.1" y="238.9">OE#</text>
<text x="291.5" y="251.9">OE#</text>
<text x="270.3" y="252.1">JUMPER</text>
</g>
<g font-size="1.6">
<text x="302.3" y="260.6">Title</text>
<text x="302.5" y="269">Size</text>
<text x="362.3" y="269">Rev</text>
<text x="302.7" y="274.9">Date:</text>
<text x="303.8" y="271.8">C</text>
<text x="307.2" y="270.3">Variant Name = Proj PROC046 002 OPN# EVMK2GXS</text>
<text x="311.3" y="275.1">Friday, February 02, 2018</text>
<text x="340" y="274.9">Sheet</text>
<text x="348.4" y="275.1">9</text>
<text x="353.3" y="275.1">of</text>
<text x="358.4" y="275.1">51</text>
<text x="362.1" y="271.8">A</text>
</g>
<g font-size="1.3">
<text x="38.4" y="1.4">5</text>
<text x="111.5" y="1.4">4</text>
<text x="184.7" y="1.4">3</text>
<text x="257.9" y="1.4">2</text>
<text x="331" y="1.4">1</text>
<text x=".5" y="37.3">D</text>
<text x="368" y="37.3">D</text>
<text x=".5" y="105.9">C</text>
<text x="368" y="105.9">C</text>
<text x=".5" y="174.5">B</text>
<text x="368" y="174.5">B</text>
<text x=".5" y="243">A</text>
<text x="368" y="243">A</text>
<text x="38.4" y="277.5">5</text>
<text x="111.5" y="277.5">4</text>
<text x="184.7" y="277.5">3</text>
<text x="257.9" y="277.5">2</text>
<text x="331" y="277.5">1</text>
</g>
</svg>
